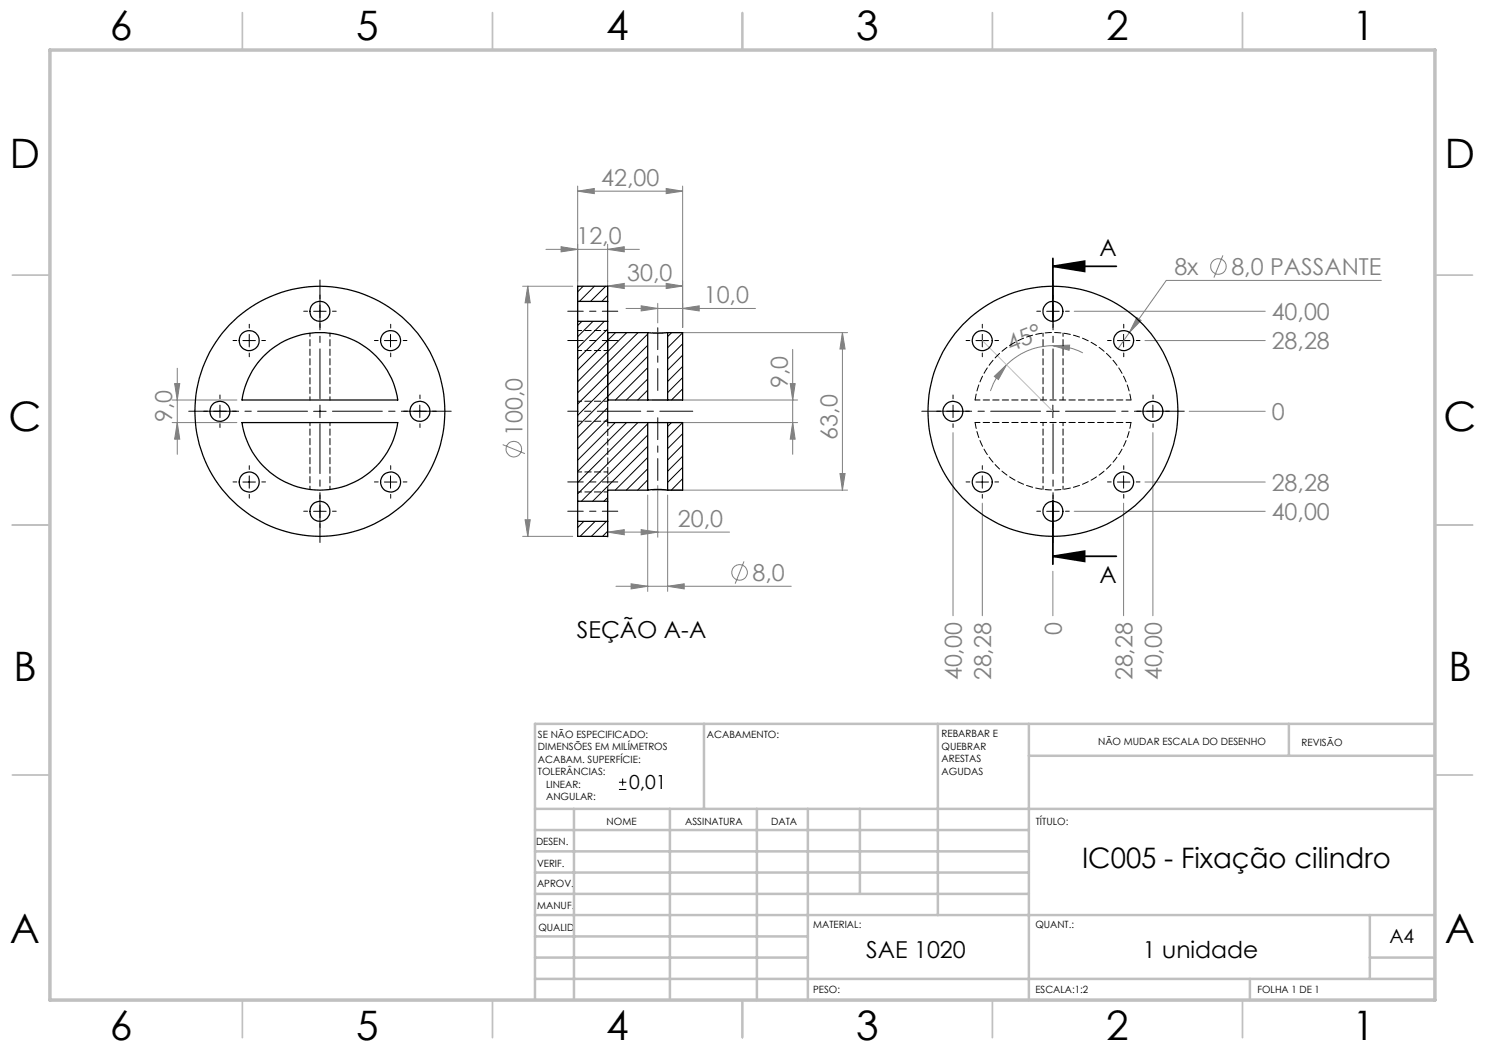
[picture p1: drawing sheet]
<svg xmlns="http://www.w3.org/2000/svg" width="297mm" height="210mm" viewBox="0 0 297 210" stroke-linecap="round" stroke-linejoin="round" font-family="sans-serif">
<g fill="none" stroke="#808080" stroke-width=".2">
<path d="M115.5 38.2l3.4-.5v1zM115.5 37.2v46M115.5 38.2h21M133.2 37.7l3.3 .5-3.3 .5zM136.5 37.2v28.3M104.5 57.2h10M105.6 57.2l.4 3.4h-1zM105.6 57.2v50.1M109.2 49.9h18.7M112.2 49.3l3.3 .6-3.3 .5zM121.5 49.9l3.3-.6v1.1zM121.5 57.2l3.3-.5v1z"/>
<path d="M121.5 48.9v10.4M121.5 57.2h15M133.2 56.7l3.3 .5-3.3 .5zM244.6 51.1l-1.8 4.4M276.3 56.1h-43l-7.4 10.4M34.9 76.7h1l-.4 3.3zM35.5 73.7v17.2M125.2 61.7h25.9M128.2 61.2l3.4 .5-3.4 .5zM130.5 66.5h39M131.6 60.7v3.9M136.5 61.7l3.3-.5v1z"/>
<path d="M158 76.7h1l-.5 3.3zM158.5 69.9v21M168.5 66.5v31.5M168.5 66.5l.5 3.3h-1zM198.9 75.3l2.4-2.3-1.6 2.9zM201.3 73a13.7 13.7 0 0 0-3.2 5.2M210.6 69.1l3.3-.1-.1 1.1zM210.6 69.1a13 13 0 0 0-9.3 3.9M210.6 69.1h.5a13 13 0 0 1 5.5 1.5M214.8 62.3h38.2M225.9 66.5l-2.3 3.3M227.4 63.5l.8 .6-2.3 2.4z"/>
<path d="M229 68.1h24M34.4 84.5h13M34.4 80h13M35.5 84.5l.4 3.3h-1zM100.5 88.9l4.5 1.8M121.5 99v8.4M129.5 99v19.3M130.5 84.5h29M130.5 80h29M130.5 98h39M131.6 97.1v10.3M133.5 99v19.3"/>
<path d="M158.5 84.5l.5 3.3h-1zM168 94.7h1l-.5 3.3zM190.6 86.5v36.6M229 96.4h24M230.6 86.5v36.6M237.8 82.3h15.2M104.5 107.3h10M105 104h1l-.4 3.3zM121.5 106.4l3.3-.5v1.1zM121.5 106.4h24.4M123.2 117.3h35.1M126.2 116.8l3.3 .5-3.3 .5z"/>
<path d="M128.2 105.9l3.4 .5-3.4 .6zM133.5 117.3l3.3-.5v1zM148.8 112.3l-1.8 4.4M196.5 100.6v22.5M210.6 114.3v8.8M214.8 102.3h38.2M224.7 100.6v22.5"/>
<circle cx="243.7" cy="53.3" r="1.55"/>
<circle cx="102.8" cy="89.8" r="1.55"/>
<circle cx="147.9" cy="114.5" r="1.55"/>
</g>
<g fill="none" stroke="#000" stroke-width=".2">
<path d="M48.6 68.1h2.5M49.8 66.9v2.5M62.7 62.3h2.5M64 61v2.5M76.9 68.1h2.5M78.1 66.9v2.5M195.2 68.1h2.5M196.5 66.9v2.5M209.3 62.3h2.5M210.6 61v2.5M223.5 68.1h2.5M224.7 66.9v2.5"/>
<path d="M42.7 82.3h2.5M44 81v2.5M48.6 96.4h2.5M49.8 95.2v2.4M62.7 82.3h2.5M64 81v2.5M76.9 96.4h2.5M78.1 95.2v2.4M82.7 82.3h2.5M84 81v2.5M189.3 82.3h2.5M190.6 81v2.5"/>
<path d="M195.2 96.4h2.5M196.5 95.2v2.4M209.3 82.3h2.5M210.6 81v2.5M223.5 96.4h2.5M224.7 95.2v2.4M229.3 82.3h2.5M230.6 81v2.5M62.7 102.3h2.5M64 101v2.5M209.3 102.3h2.5M210.6 101v2.5"/>
<path d="M123.8 157.9h1.5M123.8 156.4h1.5M124.5 155.7v1.5"/>
</g>
<path d="M210.6 53.3l6.3-1.1v2.1zM210.6 53.3h12.7M210.6 51.7v12.7M210.6 111.3l6.3-1.1v2.1zM210.6 100.1v12.7M210.6 111.3h12.7" fill="none" stroke="#000" stroke-width=".35"/>
<path d="M64 79.7v-23.7M210.6 79.7v-23.7M61.5 82.2h-23.8M64 84.7v23.8M66.5 82.2h23.7M208.1 82.2h-23.7M210.6 84.7v23.8M213.1 82.2h23.8" fill="none" stroke="#000" stroke-width=".2" stroke-dasharray="15.2 1.3 1.3 1.3" stroke-dashoffset="5.3"/>
<g fill="none" stroke="#000" stroke-width=".2" stroke-dasharray="15.2 1.3 1.3 1.3">
<path d="M64 59.7v-.7M210.6 59.7v-.7M44 79.7v-.7M47.4 68.1h-.8M49.9 65.6v-.7M49.9 70.6v.8M52.4 68.1h.7M61.5 62.2h-.8M64 64.7v.8M66.5 62.2h.7M75.6 68.1h-.7M78.1 65.6v-.7"/>
<path d="M78.1 70.6v.8M80.6 68.1h.8M84 79.7v-.7M190.6 79.7v-.7M194 68.1h-.8M196.5 65.6v-.7M196.5 70.6v.8M199 68.1h.7M208.1 62.2h-.7M210.6 64.7v.8M213.1 62.2h.8M222.2 68.1h-.7"/>
<path d="M224.7 65.6v-.7M224.7 70.6v.8M227.2 68.1h.8M230.6 79.7v-.7M41.5 82.2h-.8M44 84.7v.8M46.5 82.2h.7M47.4 96.4h-.8M49.9 93.9v-.8M49.9 98.9v.7M52.4 96.4h.7M64 99.7v-.7"/>
<path d="M75.6 96.4h-.7M78.1 93.9v-.8M78.1 98.9v.7M80.6 96.4h.8M81.5 82.2h-.8M84 84.7v.8M86.5 82.2h.7M188.1 82.2h-.7M190.6 84.7v.8M193.1 82.2h.8M194 96.4h-.8M196.5 93.9v-.8"/>
<path d="M196.5 98.9v.7M199 96.4h.7M210.6 99.7v-.7M222.2 96.4h-.7M224.7 93.9v-.8M224.7 98.9v.7M227.2 96.4h.8M228.1 82.2h-.7M230.6 84.7v.8M233.1 82.2h.8M61.5 102.2h-.8M64 104.7v.8"/>
<path d="M66.5 102.2h.7M208.1 102.2h-.7M210.6 104.7v.8M213.1 102.2h.8"/>
</g>
<path d="M113.6 68.1h10M113.6 62.2h10M113.6 96.4h10M113.6 102.2h10" fill="none" stroke="#000" stroke-width=".2" stroke-dasharray="15.2 1.3 1.3 1.3" stroke-dashoffset="12.1"/>
<path d="M131.6 78.1v-12.5M131.6 96.1v-12.5" fill="none" stroke="#000" stroke-width=".2" stroke-dasharray="15.2 1.3 1.3 1.3" stroke-dashoffset="10.9"/>
<path d="M113.6 82.2h8" fill="none" stroke="#000" stroke-width=".2" stroke-dasharray="15.2 1.3 1.3 1.3" stroke-dashoffset="13.1"/>
<path d="M121.6 82.2h17" fill="none" stroke="#000" stroke-width=".2" stroke-dasharray="15.2 1.3 1.3 1.3" stroke-dashoffset="8.6"/>
<path d="M196.5 68.1l14.1 14.2" fill="none" stroke="#c0c0c0" stroke-width=".2"/>
<g fill="none" stroke="#c0c0c0" stroke-width=".35">
<path d="M48.5 2.5v7.5M98.5 2.5v7.5M148.5 2.5v7.5M198.5 2.5v7.5M248.5 2.5v7.5M2.5 55h7.5M287 55h7.5M2.5 105h7.5M287 105h7.5M2.5 155h7.5M287 155h7.5M48.5 200v7.5"/>
<path d="M98.5 200v7.5M148.5 200v7.5M198.5 200v7.5M248.5 200v7.5"/>
</g>
<g fill="none" stroke="#c0c0c0" stroke-width=".5">
<path d="M140.8 144.8v17M187.6 144.8v38.2M205.8 144.8v55.2M205.8 151.2h81.2M257.8 144.8v6.4M287 144.8h-180v55.2M107 161.8h180M107 178.8h98.8M107 174.5h98.8M107 170.3h98.8M107 166h98.8M114.8 161.8v38.2"/>
<path d="M134 161.8v38.2M151.4 161.8v38.2M161.6 161.8v38.2M172 161.8v17M107 195.8h180M107 191.5h54.6M107 187.3h54.6M107 183h180M250 195.8v4.2M274 191.5h13M274 183v12.8"/>
</g>
<path d="M10 10h277v190h-277z" fill="none" stroke="#c0c0c0" stroke-width=".7"/>
<path d="M210.6 53.3l6.3-1.1v2.1zM210.6 111.3l6.3-1.1v2.1z" fill="#000"/>
<g fill="#808080">
<path d="M210.6 69.1l3.3-.1-.1 1.1zM198.9 75.3l2.4-2.3-1.6 2.9z"/>
<path d="M121.5 49.9l3.3-.6v1.1zM112.2 49.3l3.3 .6-3.3 .5z"/>
<path d="M227.4 63.5l-1.5 3 2.3-2.4zM121.5 57.2l3.3-.5v1zM133.2 56.7l3.3 .5-3.3 .5zM115.5 38.2l3.4-.5v1zM133.2 37.7l3.3 .5-3.3 .5zM121.5 106.4l3.3-.5v1.1zM128.2 105.9l3.4 .5-3.4 .6zM128.2 61.2l3.4 .5-3.4 .5zM136.5 61.7l3.3-.5v1z"/>
<path d="M158.5 84.5l.5 3.3h-1zM158 76.7h1l-.5 3.3z"/>
<path d="M105 104h1l-.4 3.3zM105.6 57.2l.4 3.4h-1zM35.5 84.5l.4 3.3h-1zM34.9 76.7h1l-.4 3.3z"/>
<path d="M168.5 66.5l.5 3.3h-1zM168 94.7h1l-.5 3.3z"/>
<path d="M126.2 116.8l3.3 .5-3.3 .5zM133.5 117.3l3.3-.5v1z"/>
</g>
<g fill="none" stroke="#000" stroke-width=".25">
<path d="M52.7 71.3a15.8 15.8 0 0 1 16.1-4 15.8 15.8 0 0 1 10.8 12.7h-31.2a15.9 15.9 0 0 1 4.3-8.7zM115.5 60.3v4M115.5 60.3v-3.1h6v3.1M115.5 64.3v36M115.5 64.3h6M115.5 60.3h6M121.5 60.3v4M121.5 66.5h8M121.5 64.3v20.2h8M129.5 66.5l1.3 .1 2.7-.1M129.5 66.5v13.5M133.5 66.5h3v13.5h-3"/>
<path d="M133.5 66.5v13.5M48.4 84.5h31.2a15.7 15.7 0 0 1-15.6 13.5 15.7 15.7 0 0 1-15.6-13.5zM121.5 80h8M129.5 80h4M129.5 98l1.4-.1 2.6 .1M129.5 84.5h4M129.5 84.5v13.5M129.5 98h-8v2.3M133.5 84.5v13.5M133.5 84.5h3v13.5h-3M115.5 100.3v4M115.5 104.3v3h6v-3"/>
<path d="M115.5 100.3h6M115.5 104.3h6M121.5 100.3v4"/>
<circle cx="49.8" cy="68.1" r="2"/>
<circle cx="64" cy="62.3" r="2"/>
<circle cx="78.1" cy="68.1" r="2"/>
<circle cx="196.4" cy="68.1" r="2"/>
<circle cx="210.6" cy="62.3" r="2"/>
<circle cx="224.7" cy="68.1" r="2"/>
<circle cx="44" cy="82.3" r="2"/>
<circle cx="49.8" cy="96.4" r="2"/>
<circle cx="64" cy="82.3" r="25"/>
<circle cx="78.1" cy="96.4" r="2"/>
<circle cx="84" cy="82.3" r="2"/>
<circle cx="190.6" cy="82.3" r="2"/>
<circle cx="196.4" cy="96.4" r="2"/>
<circle cx="210.6" cy="82.3" r="25"/>
<circle cx="224.7" cy="96.4" r="2"/>
<circle cx="230.6" cy="82.3" r="2"/>
<circle cx="64" cy="102.3" r="2"/>
<circle cx="210.6" cy="102.3" r="2"/>
</g>
<path d="M195 80h31.2M226.2 84.5h-31.2" fill="none" stroke="#000" stroke-width=".2" stroke-dasharray="1.3 .6" stroke-dashoffset=".3"/>
<path d="M226.2 80a15.7 15.7 0 0 0-15.6-13.5 15.7 15.7 0 0 0-15.6 13.5M195 84.5a15.7 15.7 0 0 0 15.6 13.5 15.7 15.7 0 0 0 15.6-13.5" fill="none" stroke="#000" stroke-width=".2" stroke-dasharray="1.3 .6" stroke-dashoffset=".1"/>
<path d="M62 66.6v13.4M66 80v-13.4M208.6 66.6v13.4M212.6 80v-13.4M62 84.5v13.4M66 97.9v-13.4M121.6 84.5v13.5M208.6 84.5v13.4M212.6 97.9v-13.4" fill="none" stroke="#000" stroke-width=".2" stroke-dasharray="1.3 .6" stroke-dashoffset=".6"/>
<g fill="none" stroke="#000" stroke-width=".2">
<path d="M116.6 57.2l-1.1 1.2M118.9 57.2l-3 3.1M121.1 57.2l-3 3.1M121.5 59.1l-1.1 1.2M116.4 64.3l-.9 .8M118.6 64.3l-3.1 3M120.9 64.3l-5.4 5.3M121.5 65.8l-6 6M123.1 66.5l-7.6 7.6M125.3 66.5l-9.8 9.8M127.6 66.5l-12.1 12.1M129.5 66.8l-14 14"/>
<path d="M129.5 69.1l-14 14M129.5 71.3l-14 14M129.5 73.5l-6.4 6.5M129.5 78l-1.9 2M129.5 75.8l-4.2 4.2M134.3 66.5l-.8 .8M136.5 66.6l-3 3M136.5 71l-3 3M136.5 75.5l-3 3M136.5 77.8l-2.2 2.2M136.5 68.8l-3 3M136.5 73.3l-3 3"/>
<path d="M121.5 99.5l-.7 .8M121.5 81.6l-6 6M121.5 83.8l-6 6M123 84.5l-7.5 7.5M125.3 84.5l-9.8 9.8M127.6 84.5l-12.1 12M129.5 93.8l-4.2 4.2M129.5 84.8l-14 14M129.5 87l-13.2 13.3M129.5 89.3l-11 11M129.5 91.5l-6.5 6.5M129.5 96l-2 2"/>
<path d="M134.3 84.5l-.8 .8M136.5 84.5l-3 3M136.5 86.7l-3 3M136.5 89l-3 3M136.5 91.3l-3 3M136.5 93.5l-3 3M136.5 95.7l-2.2 2.3M136.5 98h.1M116.8 104.3l-1.3 1.2M119 104.3l-3 3M121.3 104.3l-3 3M121.5 106.2l-1 1.1"/>
</g>
<path d="M115.6 70.1h6M121.6 66.1h-6M115.6 98.4h6M115.6 84.2h6M121.6 94.4h-6M121.6 80.2h-6" fill="none" stroke="#000" stroke-width=".2" stroke-dasharray="1.3 .6" stroke-dashoffset=".5"/>
<g font-size="8.1">
<text x="22" y="8">6</text>
<text x="71.2" y="8">5</text>
<text x="121.2" y="8">4</text>
<text x="171.3" y="8">3</text>
<text x="221.3" y="8">2</text>
<text x="270.5" y="8">1</text>
<text x="2" y="33.6">D</text>
<text x="289" y="33.6">D</text>
<text x="1.7" y="86.1">C</text>
<text x="288.7" y="86.1">C</text>
<text x="2.7" y="136.1">B</text>
<text x="289.7" y="136.1">B</text>
<text x="2" y="188.6">A</text>
<text x="289" y="188.6">A</text>
<text x="22" y="208">6</text>
<text x="71.2" y="208">5</text>
<text x="121.2" y="208">4</text>
<text x="171.3" y="208">3</text>
<text x="221.3" y="208">2</text>
<text x="270.5" y="208">1</text>
</g>
<text font-size="5.6" x="216.4" y="173.6">IC005 - Fixação cilindro</text>
<g font-size="4.7" fill="#808080">
<text x="120.2" y="37.2">42,00</text>
<text x="115.3" y="48.8">12,0</text>
<text x="125.5" y="56.2">30,0</text>
<text x="234.9" y="55">8x</text>
<text x="246.3" y="55">8,0 PASSANTE</text>
<text x="140.8" y="60.6">10,0</text>
<text x="254.3" y="64">40,00</text>
<text x="202.1" y="70.4" transform="rotate(-22 202.1 70.4)">45°</text>
<text x="254.3" y="69.9">28,28</text>
<text x="157.5" y="77.6" transform="rotate(-90 157.5 77.6)">9,0</text>
<text x="34.4" y="84.5" transform="rotate(-90 34.4 84.5)">9,0</text>
<text x="104.5" y="87.2" transform="rotate(-90 104.5 87.2)">100,0</text>
<text x="167.5" y="87.9" transform="rotate(-90 167.5 87.9)">63,0</text>
<text x="254.3" y="84">0</text>
<text x="254.3" y="98.2">28,28</text>
<text x="135.6" y="105.4">20,0</text>
<text x="254.3" y="104">40,00</text>
<text x="150.5" y="116.2">8,0</text>
<text x="212.4" y="127" transform="rotate(-90 212.4 127)">0</text>
<text x="192.4" y="136.1" transform="rotate(-90 192.4 136.1)">40,00</text>
<text x="198.2" y="136.1" transform="rotate(-90 198.2 136.1)">28,28</text>
<text x="226.5" y="136.1" transform="rotate(-90 226.5 136.1)">28,28</text>
<text x="232.4" y="136.1" transform="rotate(-90 232.4 136.1)">40,00</text>
</g>
<g font-size="4.7">
<text x="219.9" y="51.2">A</text>
<text x="219.9" y="116.6">A</text>
<text x="115.4" y="127.6">SEÇÃO A-A</text>
<text x="173.2" y="191.5">SAE 1020</text>
<text x="228.6" y="191.5">1 unidade</text>
</g>
<g font-size="3.9">
<text x="125.8" y="157.9">0,01</text>
<text x="277.9" y="188.5">A4</text>
</g>
<g font-size="2">
<text x="107.6" y="147.6">SE NÃO ESPECIFICADO:</text>
<text x="141.4" y="147.6">ACABAMENTO:</text>
<text x="188.3" y="147.5">REBARBAR E</text>
<text x="188.3" y="150">QUEBRAR</text>
<text x="219.6" y="149">NÃO MUDAR ESCALA DO DESENHO</text>
<text x="260.3" y="149.2">REVISÃO</text>
<text x="107.6" y="150.1">DIMENSÕES EM MILÍMETROS</text>
<text x="107.6" y="152.6">ACABAM. SUPERFÍCIE:</text>
<text x="107.6" y="155.1">TOLERÂNCIAS:</text>
<text x="188.3" y="152.5">ARESTAS</text>
<text x="188.3" y="155">AGUDAS</text>
<text x="109.2" y="157.6">LINEAR:</text>
<text x="109.2" y="160.1">ANGULAR:</text>
<text x="121.3" y="165">NOME</text>
<text x="137" y="164.9">ASSINATURA</text>
<text x="154.2" y="164.9">DATA</text>
<text x="207.2" y="164.9">TÍTULO:</text>
<text x="107.2" y="169.1">DESEN.</text>
<text x="107.4" y="173.3">VERIF.</text>
<text x="107.4" y="177.4">APROV.</text>
<text x="107.5" y="181.8">MANUF.</text>
<text x="162.7" y="185.5">MATERIAL:</text>
<text x="207.1" y="185.5">QUANT.:</text>
<text x="107.7" y="186.1">QUALID</text>
<text x="162.6" y="198.5">PESO:</text>
<text x="207.1" y="198.6">ESCALA:1:2</text>
<text x="251.5" y="198.6">FOLHA 1 DE 1</text>
</g>
</svg>
